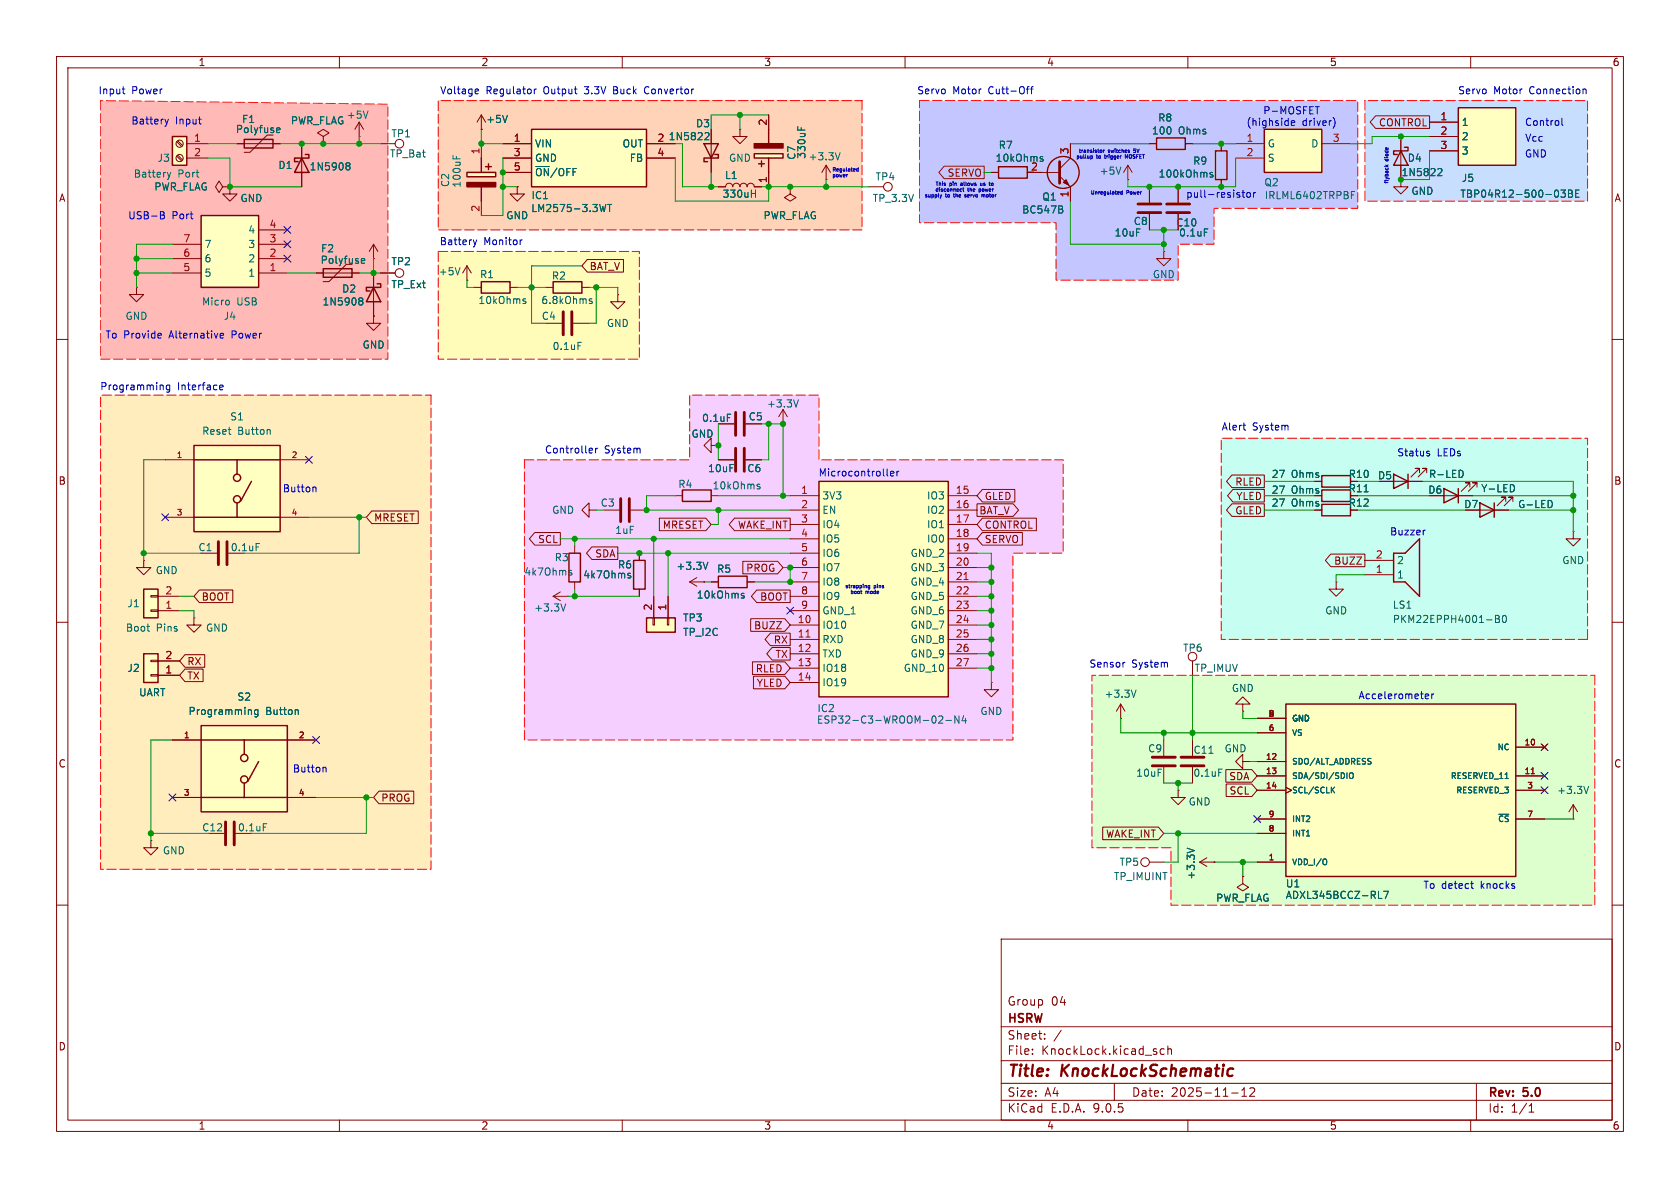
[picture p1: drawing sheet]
<svg xmlns="http://www.w3.org/2000/svg" width="297mm" height="210mm" viewBox="0 0 297 210" stroke-linecap="round" stroke-linejoin="round" font-family="sans-serif">
<g fill="none" stroke="#840000" stroke-width=".18">
<path d="M10 10h277v190h-277zM12 12h273v186h-273zM60 10v2M110 10v2M160 10v2M210 10v2M260 10v2M10 60h2M285 60h2M10 110h2M285 110h2M10 160h2"/>
<path d="M177 166h108v32h-108zM285 160h2M60 198v2M110 198v2M160 198v2M177 194.5h108M177 191.5h108M177 187.5h108M177 181.5h108M182.5 186.3v.1M182.5 185.5v.1M184.7 183.6v.1"/>
<path d="M184.7 182.8v.1M187.6 182.1l-1.3 2M197 191.5v3M205.8 185.5l-.4-.1-.3 .3v.4l.1 .2h.6M206.5 185.5l.2-.1 .3 .1 .1 .9M206.5 184.9v1.5M210 198v2M217.7 193.2h1.2M219.5 193.8h.9M219.5 192.7l.5-.4v1.5M221 192.4l.5-.1 .2 .1 .1 .3-.9 1.1h.9M260 198v2"/>
<path d="M261 191.5v6.5M270.3 196.6h.9M270.3 195.5l.4-.4v1.5"/>
</g>
<path d="M217.5 188.9l.5 .1M217.9 190.1l-.2 .1" fill="none" stroke="#840000" stroke-width=".4"/>
<path d="M17.8 69.9h58.4v83.8h-58.4z" fill="#ffedbe"/>
<path d="M77.5 17.8h74.9v22.8h-74.9z" fill="#ffd3b8"/>
<path d="M92.7 81.3h29.2v-11.4h22.9v11.4h43.2v16.5h-8.9v33h-86.4z" fill="#f4cfff"/>
<path d="M77.5 44.5h35.5v19h-35.5z" fill="#fffbb8"/>
<path d="M241.3 17.8h39.4v17.8h-39.4z" fill="#c8deff"/>
<path d="M162.6 17.8h77.4v19h-25.4v6.4h-6.3v6.3h-21.6v-10.1h-24.1z" fill="#c4c7ff"/>
<path d="M193 119.4h88.9v40.6h-74.9v-10.1h-14z" fill="#dcffcd"/>
<path d="M215.9 77.5h64.8v35.5h-64.8z" fill="#c6fff2"/>
<path d="M17.8 17.8l50.8 .6v45.1h-50.8z" fill="#ffb9b6"/>
<path d="M130 72.9v4.1M131.6 72.9v4.1" fill="none" stroke="#840000" stroke-width=".51"/>
<path d="M125.7 78.7v-1.2l-1.2 1.2 1.2 1.3v-1.3h1.3M127 78.7h.1M127 74.9h2.8M119.4 87.6h1.2M125.7 87.6h1.3" fill="none" stroke="#840000" stroke-width=".18"/>
<path d="M128.6 73.2h.6M133.9 85.9l.5 .3-.1 .2h-.3M133.9 85.6h.4" fill="none" stroke="#006464" stroke-width=".18"/>
<path d="M120.6 86.6h5.1v2h-5.1z" fill="none" stroke="#840000" stroke-width=".25"/>
<path d="M223.5 22.9h10.2v7.6h-10.2z" fill="#ffffc2"/>
<path d="M223.5 22.9h10.2v7.6h-10.2z" fill="none" stroke="#840000" stroke-width=".25"/>
<g fill="none" stroke="#840000" stroke-width=".18">
<path d="M130.8 22.9v1.2h1.3l-1.3 1.3-1.3-1.3h1.3M130.8 22.9h.1M139.7 33v1.3l1 .6-1 .7-1-.7 1-.6M139.7 33h.1M218.4 25.4h5.1M218.4 27.9h5.1M233.7 25.4h5.1M104.1 90.2v-1.3l-1.2 1.3 1.2 1.2v-1.2h1.3M105.4 90.2h.1M106.7 90.2h2.8M111.5 90.2h2.8M127 81.3h2.8"/>
<path d="M131.8 81.3h2.8M97.8 105.4l1.3 .8M97.8 105.4h2.5M99.1 104.6l-1.3 .8M100.3 105.4h.1M208.3 139.7v1.3h1.2l-1.2 1.2-1.3-1.2h1.3M208.3 139.7h.1M210.8 130.8v2.8M210.8 135.6v2.8M219.7 134.6v-1.2l-1.3 1.2 1.3 1.3v-1.3h1.3M221 134.6h.1"/>
</g>
<path d="M238.9 34.5h.4M238.9 33.9h.6M100 106.8l-.4 1.2M213.7 133.2h.8M215.5 136h.6" fill="none" stroke="#006464" stroke-width=".18"/>
<path d="M130 79.2v4.1M131.6 79.2v4.1M109.7 88.1v4.1M111.3 88.1v4.1M208.8 135.4h4.1M208.8 133.9h4.1" fill="none" stroke="#840000" stroke-width=".51"/>
<path d="M133.3 27.2h5.1v.7h-5.1z" fill="#ffffc2"/>
<path d="M133.3 27.2h5.1v.7h-5.1zM134.1 29h1M134.6 28.4v1.1M135.9 22.9v2.5M135.9 27.9v2.6M100.6 97.8h2v5.1h-2z" fill="none" stroke="#840000" stroke-width=".25"/>
<path d="M133.3 25.4h5.1v.8h-5.1z" fill="#840000" stroke="#840000" stroke-width=".25"/>
<g fill="none" stroke="#840000" stroke-width=".18">
<path d="M135.9 20.3v2.6M135.9 30.5v2.5M146 31.8h.1M146 29.2l-.7 1.3M146 29.2l.8 1.3M146 29.2v2.6M138.4 74.9h.1M138.4 72.4l-.7 1.3M138.4 72.4l.8 1.3M138.4 72.4v2.5M101.6 96.5v1.3M101.6 102.9v1.2"/>
<path d="M205.7 130.8v2.8M205.7 135.6v2.8M203.2 152.4h2.5M212.1 152.4h2.5M212.1 152.4l1.3 .8M213.4 151.6l-1.3 .8M214.6 152.4h.1M219.7 154.9v1.3l1 .6-1 .7-1-.7 1-.6M219.7 154.9h.1"/>
<circle cx="202.4" cy="152.4" r=".76"/>
</g>
<path d="M141 22.4v.6M141.6 22.6v.4M148.5 27l-.4 1.3M141.2 70.7l-.5 1.3M100.6 101.2l.5 .2-.1 .2-.3 .1M100.6 100.9h.4M209.9 149.9l1.2 .5" fill="none" stroke="#006464" stroke-width=".18"/>
<path d="M203.7 135.4h4.1M203.7 133.9h4.1" fill="none" stroke="#840000" stroke-width=".51"/>
<path d="M227.3 124.5h40.7v30.4h-40.7z" fill="#ffffc2"/>
<path d="M204.5 24.4h5v2h-5zM214.9 26.7h2v5.1h-2zM227.3 124.5h40.7v30.4h-40.7z" fill="none" stroke="#840000" stroke-width=".25"/>
<g fill="none" stroke="#840000" stroke-width=".18">
<path d="M153.7 33h2.5M203.2 25.4h1.3M208.3 33v2.8M208.3 37.8v2.8M209.5 25.4h1.3M215.9 25.4v1.3M215.9 31.8v1.2M205.7 44.5v1.2h1.3l-1.3 1.3-1.2-1.3h1.2M205.7 44.5h.1M222.2 139.7h5.1M222.2 137.2h5.1M222.2 134.6h5.1"/>
<path d="M222.2 129.5h5.1M222.2 127h5.1M227.3 139.2l1 .5-1 .5M268 139.7h5M268 137.2h5M268 132.1h5M272.7 131.7l.7 .8M273.4 131.7l-.7 .8M222.2 144.8h5.1M222.2 152.4h5.1M222.2 147.3h5.1M268 144.8h5"/>
<path d="M278.1 144.8h.1M278.1 142.2l-.7 1.3M278.1 142.2l.8 1.3M278.1 142.2v2.6"/>
<circle cx="157" cy="33" r=".76"/>
</g>
<path d="M214.4 30.5h-.3l-.2 .1 .1 .2 .4 .2v.3h-.5M212.9 40.5h.6M235.5 139.6l.4 .6M235.9 139.1l-.5 .6M238.7 136.7l.1-.1a.34 .34 0 0 1 .4 .3v.4a.34 .34 0 0 1-.3 .3 .34 .34 0 0 1-.3-.3zM280.9 139l-.5 1.3M234.4 151.9l.1 .3-.1 .6M243.7 158.8h.6M244.6 157.6h.9l-.6 1.2M265 143.9h1.8" fill="none" stroke="#006464" stroke-width=".18"/>
<path d="M270.7 136.8h.6" fill="none" stroke="#a90000" stroke-width=".18"/>
<path d="M206.2 37.6h4.1M206.2 36.1h4.1" fill="none" stroke="#840000" stroke-width=".51"/>
<path d="M25.4 115.6h2.5v5.1h-2.5z" fill="#ffffc2"/>
<path d="M25.4 115.6h2.5v5.1h-2.5z" fill="none" stroke="#840000" stroke-width=".25"/>
<g fill="none" stroke="#840000" stroke-width=".18">
<path d="M26.7 119.3h1.2v.2h-1.2zM26.7 116.7h1.2v.3h-1.2zM27.9 119.4h3.8M27.9 116.8h3.8M210.8 116.8v2.6M219.7 124.5h1.3l-1.3-1.3-1.3 1.3h1.3v1.2M219.7 125.7h.1"/>
<circle cx="210.8" cy="116.1" r=".76"/>
</g>
<path d="M25.4 104.1h2.5v5.1h-2.5z" fill="#ffffc2"/>
<path d="M25.4 104.1h2.5v5.1h-2.5z" fill="none" stroke="#840000" stroke-width=".25"/>
<path d="M26.7 107.8h1.2v.3h-1.2zM26.7 105.3h1.2v.2h-1.2zM27.9 108h3.8M27.9 105.4h3.8" fill="none" stroke="#840000" stroke-width=".18"/>
<path d="M26 110.7h.4M26.3 111.6h.1" fill="none" stroke="#006464" stroke-width=".18"/>
<path d="M35.6 128.3h15.2v15.2h-15.2z" fill="#ffffc2"/>
<g fill="none" stroke="#840000" stroke-width=".25">
<path d="M85.1 49.8h5.1v2h-5.1zM97.8 49.8h5.1v2h-5.1zM35.6 128.3h15.2v15.2h-15.2zM35.6 130.8h15.2M43.2 130.8v2.6M43.2 138.4v2.6M45.7 134.6l-1.9 3.5M35.6 141h15.2"/>
<circle cx="43.2" cy="134" r=".63"/>
<circle cx="43.2" cy="137.8" r=".63"/>
</g>
<g fill="none" stroke="#840000" stroke-width=".18">
<path d="M85.1 22.9h.1M85.1 20.3l-.8 1.3M85.1 20.3l.8 1.3M85.1 20.3v2.6M127 33h1.3a.64 .64 0 0 1 .6-.6 .64 .64 0 0 1 .6 .6 .64 .64 0 0 1 .7-.6 .64 .64 0 0 1 .6 .6 .64 .64 0 0 1 .6-.6 .64 .64 0 0 1 .7 .6 .64 .64 0 0 1 .6-.6 .64 .64 0 0 1 .6 .6h1.3M82.5 49.5h.1M82.5 47l-.7 1.3M82.5 47l.8 1.3M82.5 47v2.5M83.8 50.8h1.3M90.2 50.8h1.2M96.5 50.8h1.3"/>
<path d="M96.5 57.2h2.8M101.3 57.2h2.8M102.9 50.8h1.2M109.2 52.1v1.2h1.3l-1.3 1.3-1.3-1.3h1.3M109.2 52.1h.1M34.3 109.2v1.3h1.3l-1.3 1.3-1.3-1.3h1.3M34.3 109.2h.1M30.5 130.8h5.1M50.8 130.8h5.1M26.7 148.6v1.3h1.2l-1.2 1.2-1.3-1.2h1.3M26.7 148.6h.1M30.5 141h5.1"/>
<path d="M36.8 147.3h2.8M50.8 141h5.1"/>
</g>
<g fill="none" stroke="#006464" stroke-width=".18">
<path d="M89.7 20.4l-.4 1.3M132.8 34.2h.8M133.6 33.6v1.3M81.3 47.3l-.4 1.3M92.5 53.2l.5 .2-.1 .2-.3 .1M92.5 52.9h.4M104.2 53.1l.5 .3-.2 .3-.3-.1M104.7 52.9l-.3-.1-.2 .2M102.2 60.5h.6M44.3 125.5l.1 .1v.7M45.6 125.5v1l-.2 .2h-.3M45.6 125.5h-.4l-.2 .2 .1 .5h.5"/>
<path d="M52.6 125.5l.1 .1v.7M46.5 145.6h.7"/>
</g>
<path d="M99.6 55.1v4.1M101.1 55.1v4.1M39.9 145.3v4.1M41.4 145.3v4.1" fill="none" stroke="#840000" stroke-width=".51"/>
<path d="M94 22.9h20.3v10.1h-20.3z" fill="#ffffc2"/>
<g fill="none" stroke="#840000" stroke-width=".25">
<path d="M53.3 27.9l1.3 2.6h-2.5zM54 27.3h.6v.6h-2.5v.7h.6M94 22.9h20.3v10.1h-20.3zM124.5 25.4h2.5l-1.3 2.5zM126.4 27.3h.6v.6h-2.5v.7h.6M176.5 29.5h5.1v2h-5.1z"/>
<circle cx="188" cy="30.5" r="2.82"/>
</g>
<g fill="none" stroke="#840000" stroke-width=".18">
<path d="M53.3 25.4v7.6M88.9 25.4h5.1M88.9 27.9h5.1M88.9 30.5h5.1M91.4 33v1.3h1.3l-1.3 1.3-1.2-1.3h1.2M91.4 33h.1M114.3 25.4h5.1M114.3 27.9h5.1M125.7 22.9v7.6M175.3 30.5h1.2M181.6 30.5h5.7M187.3 31.1l1.9 1.9v2.6"/>
<path d="M189.2 25.4v2.5l-1.9 1.9M199.4 31.8h.1M199.4 29.2l-.8 1.3M199.4 29.2l.8 1.3M199.4 29.2v2.6M203.2 33v2.8M203.2 37.8v2.8"/>
</g>
<g fill="none" stroke="#006464" stroke-width=".18">
<path d="M61.3 29.3h.1M61.3 28.8h.3l.2 .1 .1 .2-.3 .2M61.4 29.3h.2M61.4 29.3l-.1 .1M61.6 29.3l.3 .3-.1 .3-.2 .1h-.3M107.1 36.1l-.3 1.3-.2-.9M107.4 36.1h.7M107.8 36.1v1.3M124.8 23.4l.4 .1 .2 .3-.8 .9h.8M183.9 28l.5 .3v.2h-.4M183.9 27.7h.5M187.6 37l.3 .2-.1 .3-.1 .2"/>
<path d="M187.7 36.5l.1 .1-.1 .3M198.2 29.5l-.5 1.3"/>
</g>
<path d="M187.3 28.6v3.8M201.2 37.6h4M201.2 36.1h4" fill="none" stroke="#840000" stroke-width=".51"/>
<path d="M188 32.3l.5-.5 .5 1z" fill="#840000" stroke="#840000" stroke-width=".18"/>
<path d="M82.5 30.5h5.1v.7h-5.1z" fill="#ffffc2"/>
<path d="M82.5 30.5h5.1v.7h-5.1zM85.1 27.9v2.6M85.1 33v2.6M85.9 29.5h1M86.4 29v1M57.1 47.5h5.1v1.5h-5.1z" fill="none" stroke="#840000" stroke-width=".25"/>
<path d="M82.5 32.3h5.1v.7h-5.1z" fill="#840000" stroke="#840000" stroke-width=".25"/>
<path d="M85.1 25.4v2.5M85.1 35.6v2.5M55.9 48.3h7.6M62.2 46.7h-1l-3 3.1h-1.1" fill="none" stroke="#840000" stroke-width=".18"/>
<path d="M80.1 27.5v.6M80.7 27.7v.4M63.9 46.4l.2 .2 .3-.1M63.9 45.9l.2-.2h.2l.2 .2v.1l-.6 .1" fill="none" stroke="#006464" stroke-width=".18"/>
<path d="M144.8 85.1h22.8v38.1h-22.8z" fill="#ffffc2"/>
<path d="M144.8 85.1h22.8v38.1h-22.8zM233.7 89.2h5.1v2h-5.1zM233.7 84.1h5.1v2h-5.1zM233.7 86.6h5.1v2h-5.1zM246.4 83.8l2.5 1.3-2.5 1.3zM246.4 97.8h2l2.6-2.5v10.1l-2.6-2.5h-2zM248.9 83.8v2.6M255.3 86.4l2.5 1.2-2.5 1.3zM257.8 86.4v2.5M261.6 88.9l2.6 1.3-2.6 1.2zM264.2 88.9v2.5" fill="none" stroke="#840000" stroke-width=".25"/>
<g fill="none" stroke="#840000" stroke-width=".18">
<path d="M67.3 25.4h2.5M66 45.7h.1M66 43.2l-.7 1.3M66 43.2l.8 1.3M66 43.2v2.5M67.3 48.3h2.5M139.7 87.6h5.1M139.7 90.2h5.1M139.7 92.7h5.1M139.7 95.3h5.1M139.7 97.8h5.1M167.6 87.6h5.1"/>
<path d="M167.6 90.2h5.1M167.6 92.7h5.1M167.6 95.3h5.1M167.6 97.8h5.1M232.4 87.6h1.3M232.4 90.2h1.3M232.4 85.1h1.3M241.3 99.1h5.1M243.8 85.1h7.7M251 83.6v-.8h-.8h.8l-1.6 1.5M252.2 83.6v-.8h-.7h.7l-1.5 1.5M252.7 87.6h7.6"/>
<path d="M259.1 90.2h7.6M259.8 86.1v-.8h-.7h.7l-1.5 1.6M261.1 86.1v-.8h-.8h.8l-1.5 1.6M266.2 88.6v-.7h-.8h.8l-1.5 1.5M267.5 88.6v-.7h-.8h.8l-1.6 1.5M278.1 94v1.3h1.3l-1.3 1.2-1.2-1.2h1.2M278.1 94h.1M139.7 100.3h5.1M139.7 102.9h5.1M139.7 105.4h5.1M139.7 108h5.1M139.7 110.5h5.1"/>
<path d="M139.7 113h5.1M139.7 115.6h5.1M139.7 118.1h5.1M167.6 100.3h5.1M167.6 102.9h5.1M167.6 105.4h5.1M167.6 108h5.1M167.6 110.5h5.1M167.6 113h5.1M167.6 115.6h5.1M167.6 118.1h5.1M236.2 102.9v1.2h1.3l-1.3 1.3-1.3-1.3h1.3"/>
<path d="M236.2 102.9h.1M241.3 101.6h5.1M139.7 120.7h5.1M175.3 120.7v1.2h1.2l-1.2 1.3-1.3-1.3h1.3M175.3 120.7h.1"/>
<circle cx="70.6" cy="25.4" r=".76"/>
<circle cx="70.6" cy="48.3" r=".76"/>
</g>
<path d="M142.5 112.6h.7M170.4 102.5h.7" fill="none" stroke="#a90000" stroke-width=".18"/>
<path d="M241.2 86.9h.7M258.3 83.1a.68 .68 0 0 1 .4 .7 .68 .68 0 0 1-.4 .6M267.5 85.7l.2 .5-.2 .7M274.2 88.5l.2 .5-.2 .7M264.4 108.8h.4l.2 .2-.2 .4 .2 .1 .1 .3-.2 .3h-.5zM264.4 109.4h.4M265.7 108.9l.2-.1a.68 .68 0 0 1 .4 .6 .68 .68 0 0 1-.4 .7l-.2-.2-.1-.3zM166.1 126.6h.5l.1 .3-.8 .9h.8M167.2 127.3h1M169.5 126.6v1.2l-.7-1.2v1.2M170.4 126.5l-.3 .9h.8M170.7 127v.8" fill="none" stroke="#006464" stroke-width=".18"/>
<path d="M35.6 38.1h10.1v12.7h-10.1z" fill="#ffffc2"/>
<path d="M35.6 38.1h10.1v12.7h-10.1zM66 50.8l1.3 2.5h-2.5zM66.7 50.2h.6v.6h-2.5v.6h.6" fill="none" stroke="#840000" stroke-width=".25"/>
<g fill="none" stroke="#840000" stroke-width=".18">
<path d="M39.4 33l-.7-1-.6 1 .6 1 .7-1h1.2M40.6 33h.1M40.6 33v1.3h1.3l-1.3 1.3-1.2-1.3h1.2M57.1 24.1l1.1-.6-1.1-.6-1 .6 1 .6v1.3M57.1 25.4h.1M63.5 24.1h.1M63.5 21.6l-.8 1.3M63.5 21.6l.8 1.3M63.5 21.6v2.5M24.1 50.8v1.3h1.3l-1.3 1.2-1.2-1.2h1.2M24.1 50.8h.1M30.5 48.3h5.1"/>
<path d="M30.5 45.7h5.1M30.5 43.2h5.1M45.7 48.3h5.1M45.7 45.7h5.1M45.7 43.2h5.1M45.7 40.6h5.1M66 55.9v1.3h1.3l-1.3 1.2-1.2-1.2h1.2M66 55.9h.1M66 48.3v7.6"/>
</g>
<path d="M65.1 19.6l-.5 1.3M40.5 53.2v.6M63.5 53.1l.2 .1M63.5 52.7l.4-.1 .2 .2 .1 .2-.3 .2M63.7 53.2h.2M63.7 53.2l-.2 .1M63.9 53.2l.3 .2-.1 .4-.2 .1h-.4" fill="none" stroke="#006464" stroke-width=".18"/>
<path d="M30.5 24.1h2.5v5.1h-2.5z" fill="#ffffc2"/>
<path d="M30.5 24.1h2.5v5.1h-2.5zM43.2 24.6h5.1v1.6h-5.1z" fill="none" stroke="#840000" stroke-width=".25"/>
<g fill="none" stroke="#840000" stroke-width=".18">
<path d="M31.2 27.6l.9 .8M31.2 25.1l.9 .8M31.4 27.4l.9 .9M31.4 24.9l.9 .8M33 27.9h3.8M33 25.4h3.8M41.9 25.4h7.6M48.3 23.9h-1.1l-3 3h-1M35.6 97.8h2.8"/>
<circle cx="31.7" cy="27.9" r=".63"/>
<circle cx="31.7" cy="25.4" r=".63"/>
</g>
<path d="M29.6 30.5l.3 .8M29.9 31.3l-.2 .4M30.2 30.5l-.3 .8M48.9 23.3l.2 .1h.3M48.9 22.8l.2-.2h.2l.2 .2v.1l-.6 .1M45.3 96.1h.6" fill="none" stroke="#006464" stroke-width=".18"/>
<path d="M38.6 95.8v4M40.1 95.8v4" fill="none" stroke="#840000" stroke-width=".51"/>
<path d="M34.3 78.7h15.2v15.3h-15.2z" fill="#ffffc2"/>
<g fill="none" stroke="#840000" stroke-width=".25">
<path d="M34.3 78.7h15.2v15.3h-15.2zM34.3 81.3h15.2M34.3 91.4h15.2M41.9 81.3v2.5M41.9 88.9v2.5M44.4 85.1l-1.9 3.5"/>
<circle cx="41.9" cy="88.3" r=".63"/>
<circle cx="41.9" cy="84.5" r=".63"/>
</g>
<path d="M247.6 31.8v1.2h1.3l-1.3 1.3-1.2-1.3h1.2M29.2 81.3h5.1M29.2 91.4h5.1M49.5 81.3h5.1M49.5 91.4h5.1" fill="none" stroke="#840000" stroke-width=".18"/>
<path d="M47.6 75.9l.2 .2v.7" fill="none" stroke="#006464" stroke-width=".18"/>
<path d="M257.8 19.1h10.2v10.1h-10.2z" fill="#ffffc2"/>
<path d="M257.8 19.1h10.2v10.1h-10.2zM247.6 26.7l1.3 2.5h-2.5zM248.3 26h.6v.7h-2.5v.6h.6M112 99.1h2v5h-2z" fill="none" stroke="#840000" stroke-width=".25"/>
<g fill="none" stroke="#840000" stroke-width=".18">
<path d="M247.6 24.1v7.7M252.7 21.6h5.1M252.7 24.1h5.1M252.7 26.7h5.1M25.4 99.1v1.2h1.3l-1.3 1.3-1.3-1.3h1.3M25.4 99.1h.1M113 97.8v1.3M113 104.1v1.3M121.9 102.9l1.3 .7M121.9 102.9h2.6M123.2 102.1l-1.3 .8M124.5 102.9h.1"/>
<path d="M198.1 127h.1M198.1 124.5l-.7 1.2M198.1 124.5l.8 1.2M198.1 124.5v2.5"/>
</g>
<path d="M254.4 29.8l.4 .1 .1 .3-.8 .9h.8M276 33.6h.7l-.4 .5 .4 .1v.5l-.2 .2-.5-.2M277.3 33.6h.4l.3 .2-.3 .4 .3 .1v.3l-.2 .3h-.5zM277.3 34.2h.4M278.6 34.2h.4M279.2 33.6h-.6v1.3h.6M125.1 99.4l-.4 1.3M111 101.7l.5 .2v.2l-.4 .1M111.2 101.3l-.2 .1M111.3 101.3l.2 .1M200.8 122l-.4 1.3" fill="none" stroke="#006464" stroke-width=".18"/>
<path d="M114.3 109.2h5.1v2.6h-5.1z" fill="#ffffc2"/>
<path d="M114.3 109.2h5.1v2.6h-5.1zM127 101.9h5.1v2h-5.1z" fill="none" stroke="#840000" stroke-width=".25"/>
<g fill="none" stroke="#840000" stroke-width=".18">
<path d="M40.6 33h.1M41.9 25.4h1.3M48.3 25.4h1.2M53.3 25.4v2.5M53.3 30.5v2.5M57.1 25.4h.1M85.1 22.9h.1M88.9 25.4h5.1M88.9 30.5h5.1M88.9 27.9h5.1M91.4 33h.1M114.3 25.4h5.1"/>
<path d="M114.3 27.9h5.1M125.7 22.9v2.5M125.7 27.9v2.6M127 33h1.3M133.3 33h1.3M135.9 20.3v2.6M135.9 30.5v2.5M139.7 33h.1M166.9 29.4h7.1v2.2h-7.1l-.9-1.1zM175.3 30.5h1.2M181.6 30.5h2.5M189.2 25.4v2.5"/>
<path d="M189.2 33v2.6M203.2 25.4h1.3M203.2 33v2.8M203.2 37.8v2.8M208.3 33v2.8M208.3 37.8v2.8M209.5 25.4h1.3M215.9 25.4v1.3M215.9 31.8v1.2M243.2 20.5h9.5v2.2h-9.5l-1-1.1zM247.6 24.1v2.6M247.6 29.2v2.6"/>
<path d="M252.7 21.6h5.1M252.7 24.1h5.1M252.7 26.7h5.1M55.9 48.3h1.2M62.2 48.3h1.3M66 55.9h.1M66 48.3v2.5M66 53.3v2.6M67.3 48.3h2.5M103.8 45.9h6.4v2.2h-6.4l-.9-1.1zM127 78.7h.1M127 74.9h2.8"/>
<path d="M65.7 90.3h8.2v2.3h-8.2l-.9-1.2zM94.5 94.1h4.6v2.3h-4.6l-.9-1.1zM104.6 96.7h4.6v2.2h-4.6l-.9-1.1zM113 97.8v1.3M116.6 91.6h8.2l.9 1.1-.9 1.1h-8.2zM127 81.3h2.8M129.9 91.6h9.8v2.2h-9.8l-1-1.1zM131.3 99.2h6.2l.9 1.1-.9 1.1h-6.2zM131.8 81.3h2.8M172.7 89.1h6.4l1 1.1-1 1.1h-6.4zM173.7 91.6h9.5v2.2h-9.5l-1-1.1zM173.7 86.5h5.7v2.2h-5.7l-1-1.1z"/>
<path d="M173.7 94.1h7v2.3h-7l-1-1.1zM217.8 89.1h5.7v2.2h-5.7l-1-1.1zM217.8 84h5.7v2.2h-5.7l-1-1.1zM218 86.5h5.5v2.2h-5.5l-1-1.1zM232.4 90.2h1.3M232.4 87.6h1.3M232.4 85.1h1.3M235.3 97.9h6v2.3h-6l-1-1.1zM243.8 85.1h2.6M248.9 85.1h2.6M252.7 87.6h2.6M257.8 87.6h2.5"/>
<path d="M259.1 90.2h2.5M264.2 90.2h2.5M27.9 119.4h3.8M27.9 116.8h3.8M32.7 118.3h3.2v2.2h-3.2l-1-1.1zM32.7 115.7h3.5v2.3h-3.5l-1-1.2zM35.2 104.3h6v2.2h-6l-.9-1.1zM113 104.1v1.3M115.4 109.2h.3v1.3h-.3zM115.6 105.4v3.8M118 109.2h.2v1.3h-.2zM118.1 105.4v3.8"/>
<path d="M124.5 102.9h.1M125.7 102.9h1.3M132.1 102.9h1.2M132.7 109.4h6l1 1.1-1 1.1h-6zM133 117h5.7l1 1.1-1 1.1h-5.7zM133.2 119.5h5.5l1 1.2-1 1.1h-5.5zM133.8 104.3h5.9v2.2h-5.9l-1-1.1zM136.2 111.9h3.5v2.2h-3.5l-.9-1.1zM136.5 114.5h3.2v2.2h-3.2l-.9-1.1zM30.5 130.8h5.1M50.8 130.8h5.1M67 139.9h6.1v2.2h-6.1l-1-1.1z"/>
<path d="M216.7 136h4.6l.9 1.2-.9 1.1h-4.6zM216.8 138.6h4.5l.9 1.1-.9 1.1h-4.5zM222.2 139.7h5.1M222.2 137.2h5.1M222.2 134.6h5.1M222.2 129.5h5.1M222.2 127h5.1M227.3 139.2l1 .5-1 .5M268 139.7h5M268 137.2h5M268 132.1h5M272.7 131.7l.7 .8"/>
<path d="M273.4 131.7l-.7 .8M30.5 141h5.1M50.8 141h5.1M194.9 146.2h9.9l.9 1.1-.9 1.1h-9.9zM214.6 152.4h.1M219.7 154.9h.1M222.2 144.8h5.1M222.2 152.4h5.1M222.2 147.3h5.1M268 144.8h5"/>
</g>
<g fill="none" stroke="#006464" stroke-width=".18">
<path d="M48.9 23.3l.2 .1h.3M48.9 22.8l.2-.2h.2l.2 .2v.1l-.6 .1M61.3 29.3h.1M61.3 28.8h.3l.2 .1 .1 .2-.3 .2M61.4 29.3h.2M61.4 29.3l-.1 .1M61.6 29.3l.3 .3-.1 .3-.2 .1h-.3M89.7 20.4l-.4 1.3M107.1 36.1l-.3 1.3-.2-.9M107.4 36.1h.7M107.8 36.1v1.3M124.8 23.4l.4 .1 .2 .3-.8 .9h.8"/>
<path d="M132.8 34.2h.8M133.6 33.6v1.3M141 22.4v.6M141.6 22.6v.4M183.9 28l.5 .3v.2h-.4M183.9 27.7h.5M187.6 37l.3 .2-.1 .3-.1 .2M187.7 36.5l.1 .1-.1 .3M214.4 30.5h-.3l-.2 .1 .1 .2 .4 .2v.3h-.5M254.4 29.8l.4 .1 .1 .3-.8 .9h.8M276 33.6h.7l-.4 .5 .4 .1v.5l-.2 .2-.5-.2M277.3 33.6h.4l.3 .2-.3 .4 .3 .1v.3l-.2 .3h-.5z"/>
<path d="M277.3 34.2h.4M278.6 34.2h.4M279.2 33.6h-.6v1.3h.6M63.5 53.1l.2 .1M63.5 52.7l.4-.1 .2 .2 .1 .2-.3 .2M63.7 53.2h.2M63.7 53.2l-.2 .1M63.9 46.4l.2 .2 .3-.1M63.9 45.9l.2-.2h.2l.2 .2v.1l-.6 .1M63.9 53.2l.3 .2-.1 .4-.2 .1h-.4M212.9 40.5h.6M128.6 73.2h.6"/>
<path d="M125.1 99.4l-.4 1.3M241.2 86.9h.7M258.3 83.1a.68 .68 0 0 1 .4 .7 .68 .68 0 0 1-.4 .6M267.5 85.7l.2 .5-.2 .7M274.2 88.5l.2 .5-.2 .7M111 101.7l.5 .2v.2l-.4 .1M111.2 101.3l-.2 .1M111.3 101.3l.2 .1M131.1 105.3l.5 .2-.1 .2h-.3M131.1 104.9h.4M44.3 125.5l.1 .1v.7M45.6 125.5v1l-.2 .2h-.3"/>
<path d="M45.6 125.5h-.4l-.2 .2 .1 .5h.5M52.6 125.5l.1 .1v.7M235.5 139.6l.4 .6M235.9 139.1l-.5 .6M238.7 136.7l.1-.1a.34 .34 0 0 1 .4 .3v.4a.34 .34 0 0 1-.3 .3 .34 .34 0 0 1-.3-.3zM209.9 149.9l1.2 .5M234.4 151.9l.1 .3-.1 .6M243.7 158.8h.6M244.6 157.6h.9l-.6 1.2M265 143.9h1.8"/>
</g>
<path d="M152.4 17.8v22.8h-74.9v-22.8h74.9M162.6 17.8h77.4v19h-25.4v6.4h-6.3v6.3h-21.6v-10.1h-24.1v-21.6M241.3 17.8v17.8h39.4v-17.8h-39.4M77.5 44.5h35.5v19h-35.5v-19M76.2 69.9v83.8h-58.4v-83.8h58.4M92.7 81.3h29.2v-11.4h22.9v11.4h43.2v16.5h-8.9v33h-86.4v-49.5M280.7 113h-64.8v-35.5h64.8v35.5M281.9 119.4v40.6h-74.9v-10.1h-14v-30.5h88.9" fill="none" stroke="#f00" stroke-width=".18" stroke-dasharray="1.7 .6"/>
<path d="M17.8 17.8v45.7h50.8v-45.1l-50.8-.6" fill="none" stroke="#ff1d1d" stroke-width=".18" stroke-dasharray="1.7 .6"/>
<g fill="none" stroke="#009600" stroke-width=".18">
<path d="M36.8 27.9h3.8v5.1h12.7M36.8 25.4h5.1M49.5 25.4h17.8M63.5 24.1v1.3M85.1 22.9v2.5h3.8M88.9 33h2.5M88.9 27.9v10.2h-3.8M119.4 27.9v7.7h16.5v-2.6M120.6 25.4v7.6h6.4M125.7 30.5v2.5M130.8 20.3v2.6M134.6 33h19.1"/>
<path d="M135.9 20.3h-10.2v2.6M146 31.8v1.2M174 30.5h1.3M189.2 35.6v7.6h16.5M189.2 25.4h14M210.8 25.4h7.6M218.4 27.9v5.1h-19v-1.2M252.7 24.1h-10.1v1.3h-3.8M252.7 26.7v5.1h-5.1M24.1 48.3h6.4M24.1 45.7h6.4M30.5 43.2h-6.4v7.6"/>
<path d="M50.8 48.3h5.1M63.5 48.3h3.8M66 45.7v2.6M82.5 49.5v1.3h1.3M91.4 50.8h5.1M102.9 47h-8.9v10.2h2.5M104.1 50.8h5.1v1.3M105.4 50.8v6.4h-1.3M203.2 40.6h5.1M205.7 40.6v3.9M127 74.9v6.4M134.6 74.9h3.8v12.7"/>
<path d="M135.9 74.9v6.4h-1.3M25.4 97.8h10.2M29.2 81.3h-3.8v17.8M54.6 91.4h10.2M63.5 91.4v6.4h-20.3M99.1 95.3h40.6M101.6 95.3v1.2M105.4 90.2h1.3M109.2 97.8h30.5M115.6 95.3v10.1M118.1 97.8v7.6M119.4 87.6h-5.1v2.6h25.4"/>
<path d="M127 87.6h12.7M127 90.2v2.5h-1.3M172.7 97.8h2.6v22.9M223.5 90.2h8.9M223.5 87.6h8.9M223.5 85.1h8.9M240 90.2h19.1M240 87.6h12.7M240 85.1h3.8M251.5 85.1h26.6v8.9M260.3 87.6h17.8M266.7 90.2h11.4"/>
<path d="M31.7 105.4h2.6M31.7 108h2.6v1.2M100.3 105.4h12.7M101.6 104.1v1.3M124.5 102.9h1.2M138.4 100.3h1.3v2.6h-6.4M172.7 105.4h2.6M172.7 115.6h2.6M172.7 118.1h2.6M172.7 100.3h2.6M172.7 102.9h2.6M172.7 110.5h2.6"/>
<path d="M172.7 113h2.6M172.7 108h2.6M210.8 119.4v11.4M241.3 101.6h-5.1v1.3M30.5 130.8h-3.8v17.8M198.1 127v2.5h24.1M205.7 129.5v1.3M205.7 138.4h5.1M208.3 138.4v1.3M219.7 125.7v1.3h2.5M221 134.6h1.2M26.7 147.3h10.1"/>
<path d="M55.9 141h10.1M64.8 141v6.3h-20.4M205.7 147.3h16.5M208.3 147.3v5.1h-2.6M214.6 152.4h7.6M219.7 152.4v2.5M273 144.8h5.1"/>
</g>
<g fill="none" stroke="#000084" stroke-width=".18">
<path d="M50.2 42.6l1.2 1.2M50.2 40l1.2 1.2M50.2 45.1l1.2 1.2M51.4 42.6l-1.2 1.2M51.4 40l-1.2 1.2M51.4 45.1l-1.2 1.2M28.6 90.8l1.2 1.2M29.8 90.8l-1.2 1.2M54 80.7l1.2 1.2M55.2 80.7l-1.2 1.2M139.1 107.3l1.2 1.3M140.3 107.3l-1.2 1.3"/>
<path d="M55.3 130.2l1.2 1.2M56.5 130.2l-1.2 1.2M272.4 136.6l1.3 1.2M272.4 139.1l1.3 1.2M272.4 131.5l1.3 1.2M273.7 136.6l-1.3 1.2M273.7 139.1l-1.3 1.2M273.7 131.5l-1.3 1.2M29.9 140.4l1.2 1.2M31.1 140.4l-1.2 1.2M221.6 144.2l1.3 1.2M222.9 144.2l-1.3 1.2"/>
</g>
<g fill="none" stroke="#0000c2" stroke-width=".18">
<path d="M21.6 15.7h.5M21.8 16.4l.3 .2M84.2 15.7l.3 .1 .1 .2-.6 .2M84.5 16.5l-.3 .1M94.5 15.7v.9M94.8 15.7l-.3 .3M114.2 15.4l-.3 .5 .3 .6M181.4 15.7h.5M181.9 15.3l-.3 .2M182.2 15.7h.5M182.7 15.3l-.3 .2v1.1M232.5 18.9h.7"/>
<path d="M279.9 15.8h.4l.1 .8M28.4 37.4l.6 .1v.3l-.2 .2M28.4 38h.4M28.8 38l.3 .3-.1 .3-.6 .1M29.2 21.1l.3 .8M29.5 21.9l-.2 .4M29.8 21.1l-.3 .8M35.1 21.1h.5M35.5 21.9h.1M151.7 29.6v.7M151.7 29.9l-.3 .1 .1 .2h.2M166.2 34.4l.1 .4"/>
<path d="M166.3 34.8l-.1 .3M166.5 34.4l-.2 .4M167.1 32.6l.1 .1-.1 .1M167.1 32.4h.1M168.5 34.4h.3M169.9 32.4h.1M169.9 32.6h-.1l.1 .2M170 33.4l-.3 .1 .1 .3h.2M170.2 33.4h.2M170.3 33.2v.5l.1 .1M170.6 34.5l.2 .2M170.6 34.5h.1"/>
<path d="M170.8 34.4l-.2 .1M170.8 34.7l-.2 .1M170.8 34.7h.1M173.1 33.8h.1M173.2 33.4l-.1 .6M173.3 32.4l.1 .4 .2-.1M173.6 32.4v.4M173.8 34.5v.3M174.1 34.5v.3M174.9 32.2v.5M175.3 32.4h.2v.4h-.2zM175.3 32.7v.1"/>
<path d="M192.8 27.6v.6M192.8 27.6h.3v.3M192.8 27.9h.3M193.1 27.9h.1M194.5 26.6l.3 .1v.2h-.3M195.1 26.5v.5M195.2 27.6h.3M195.3 26.5l-.2 .2M195.3 27.3l.1 .7M197.7 33.9l.2 .2h-.3M197.8 34.3h-.1M198.4 33.9l-.3 .1 .1 .3h.2"/>
<path d="M198.4 33.7v.6M198.9 28v-.7l.3 .5 .2-.5v.7M199.6 26.7l.1 .1-.1 .2M199.6 26.5l.1 .1M200.4 26.9h.1M200.5 26.9l.2 .1M200.5 26.6h-.1M200.7 26.6h-.2M200.8 26.3h-.3l-.1 .3M219.6 34h.4M219.7 33.6v1.1l.3 .2M220.5 34.1l.3-.1 .3 .3v.3l-.3 .3-.3-.1-.1-.2z"/>
<path d="M221.6 34v.9M222 34l-.4 .3M228.3 21.8l.6-.2-.1-.2-.3-.1-.2 .2v.6h.5M235.7 20.7a1.46 1.46 0 0 1 0 2M244.8 29.4h.6M245 29.2l.2 .2M245.4 29.2l-.2 .2M276.1 20.9v1.1l.2 .2M28.3 58.9l.2 .3-.6 .1M28.5 59.7l-.2 .1M38.9 59.6l.2 .2 .4-.1M38.9 59.1l.2-.2h.2l.2 .2v.1l-.6 .1"/>
<path d="M83.7 42.4l.3 .9M84 43.3l-.2 .3M84.3 42.4l-.3 .9M92.3 42.4l-.3 .1M28.7 68.1l.2 .1v.7M30 68.1v1l-.2 .2h-.3M30 68.1h-.4l-.2 .2 .1 .5h.5M38.8 68.5l.6-.1v-.3h-.4l-.2 .1 .1 .6h.5M104.3 79.2l.4 .1 .1 .2-.7 .2M105.3 79.2v.9M105.7 79.2l-.4 .3M219.7 75.2h.5"/>
<path d="M220.1 76h.1M252.4 79.7l.3 .1M55.5 86.1l.4 .2v.6M104.7 80l-.4 .1M156.8 84l.2 .1M157.4 83.7l.6-.1v-.2l-.4-.1-.2 .2 .1 .6h.5M158.6 83.3v.8M158.9 83.3l-.3 .2M252 93.7l-.3 .1M252.4 80.2h.3l.1 .2-.2 .2h-.3M152.2 104.3v.6h.2M153.8 103.9h-.3v-.4h.3v.5l-.3 .1"/>
<path d="M198.9 117.1h-.3M57.3 135.6l.3 .2v.7M252 123.5h.5M252 122.7h.4l.2 .3-.6 .1M253.1 122.7v.8M253.5 122.7l-.4 .2M260 156.2h.5M260.2 156.9l.3 .1"/>
</g>
<path d="M270.7 136.8h.6" fill="none" stroke="#a90000" stroke-width=".18"/>
<g fill="#009600" stroke="#009600" stroke-width=".18">
<circle cx="208.3" cy="33" r=".46"/>
<circle cx="203.2" cy="33" r=".46"/>
<circle cx="205.7" cy="43.2" r=".46"/>
<circle cx="205.7" cy="40.6" r=".46"/>
<circle cx="175.3" cy="105.4" r=".46"/>
<circle cx="175.3" cy="102.9" r=".46"/>
<circle cx="175.3" cy="108" r=".46"/>
<circle cx="175.3" cy="115.6" r=".46"/>
<circle cx="175.3" cy="100.3" r=".46"/>
<circle cx="175.3" cy="110.5" r=".46"/>
<circle cx="175.3" cy="113" r=".46"/>
<circle cx="175.3" cy="118.1" r=".46"/>
<circle cx="205.7" cy="129.5" r=".46"/>
<circle cx="139.7" cy="100.3" r=".46"/>
<circle cx="139.7" cy="102.9" r=".46"/>
<circle cx="135.9" cy="74.9" r=".46"/>
<circle cx="138.4" cy="74.9" r=".46"/>
<circle cx="138.4" cy="87.6" r=".46"/>
<circle cx="278.1" cy="87.6" r=".46"/>
<circle cx="278.1" cy="90.2" r=".46"/>
<circle cx="215.9" cy="33" r=".46"/>
<circle cx="247.6" cy="31.8" r=".46"/>
<circle cx="247.6" cy="24.1" r=".46"/>
<circle cx="215.9" cy="25.4" r=".46"/>
<circle cx="208.3" cy="138.4" r=".46"/>
<circle cx="210.8" cy="129.5" r=".46"/>
<circle cx="208.3" cy="147.3" r=".46"/>
<circle cx="219.7" cy="152.4" r=".46"/>
<circle cx="85.1" cy="25.4" r=".46"/>
<circle cx="105.4" cy="50.8" r=".46"/>
<circle cx="125.7" cy="33" r=".46"/>
<circle cx="94" cy="50.8" r=".46"/>
<circle cx="88.9" cy="30.5" r=".46"/>
<circle cx="88.9" cy="33" r=".46"/>
<circle cx="40.6" cy="33" r=".46"/>
<circle cx="53.3" cy="25.4" r=".46"/>
<circle cx="57.1" cy="25.4" r=".46"/>
<circle cx="63.5" cy="25.4" r=".46"/>
<circle cx="66" cy="48.3" r=".46"/>
<circle cx="24.1" cy="48.3" r=".46"/>
<circle cx="24.1" cy="45.7" r=".46"/>
<circle cx="25.4" cy="97.8" r=".46"/>
<circle cx="63.5" cy="91.4" r=".46"/>
<circle cx="139.7" cy="33" r=".46"/>
<circle cx="130.8" cy="20.3" r=".46"/>
<circle cx="135.9" cy="33" r=".46"/>
<circle cx="146" cy="33" r=".46"/>
<circle cx="127" cy="78.7" r=".46"/>
<circle cx="127" cy="90.2" r=".46"/>
<circle cx="118.1" cy="97.8" r=".46"/>
<circle cx="113" cy="97.8" r=".46"/>
<circle cx="115.6" cy="95.3" r=".46"/>
<circle cx="101.6" cy="95.3" r=".46"/>
<circle cx="114.3" cy="90.2" r=".46"/>
<circle cx="101.6" cy="105.4" r=".46"/>
<circle cx="26.7" cy="147.3" r=".46"/>
<circle cx="64.8" cy="141" r=".46"/>
</g>
<g font-size="2.8" fill="#840000">
<text x="178" y="190.9">Title:</text>
<text x="187.7" y="190.9">KnockLockSchematic</text>
</g>
<g font-size="2.1" fill="#840000">
<text x="178" y="178">Group</text>
<text x="185.8" y="178">04</text>
<text x="178" y="184">Sheet:</text>
<text x="178" y="181.2">HSRW</text>
<text x="178" y="186.7">File:</text>
<text x="184.1" y="186.7">KnockLock.kicad_sch</text>
<text x="178" y="196.9">KiCad</text>
<text x="178" y="194.1">Size:</text>
<text x="184.7" y="194.1">A4</text>
<text x="185.7" y="196.9">E.D.A.</text>
<text x="193.3" y="196.9">9.0.5</text>
<text x="200" y="194.1">Date:</text>
<text x="207" y="194.1">2025-11-12</text>
<text x="263" y="194.3">Rev:</text>
<text x="263" y="196.9">Id:</text>
<text x="267.1" y="196.9">1/1</text>
<text x="269.4" y="194.3">5.0</text>
</g>
<g font-size="1.8" fill="#840000">
<text x="35" y="11.9">1</text>
<text x="85" y="11.9">2</text>
<text x="135" y="11.9">3</text>
<text x="185" y="11.9">4</text>
<text x="235" y="11.9">5</text>
<text x="285" y="11.9">6</text>
<text x="243.7" y="22.5">CONTROL</text>
<text x="10.3" y="35.9">A</text>
<text x="167.4" y="31.4">SERVO</text>
<text x="285.3" y="35.9">A</text>
<text x="104.1" y="47.9">BAT_V</text>
<text x="132.3" y="74.5">C5</text>
<text x="10.3" y="85.9">B</text>
<text x="174" y="88.6">GLED</text>
<text x="218.3" y="86">RLED</text>
<text x="218.5" y="88.6">YLED</text>
<text x="238.3" y="89.8">R12</text>
<text x="238.3" y="84.7">R10</text>
<text x="238.3" y="87.2">R11</text>
<text x="285.3" y="85.9">B</text>
<text x="66" y="92.4">MRESET</text>
<text x="117.1" y="93.7">MRESET</text>
<text x="130.3" y="93.7">WAKE_INT</text>
<text x="173" y="91.1">BAT_V</text>
<text x="174" y="93.7">CONTROL</text>
<text x="218.3" y="91.1">GLED</text>
<text x="95" y="96.2">SCL</text>
<text x="105.1" y="98.7">SDA</text>
<text x="131.8" y="101.3">PROG</text>
<text x="174" y="96.2">SERVO</text>
<text x="235.8" y="100">BUZZ</text>
<text x="35.6" y="106.4">BOOT</text>
<text x="134.3" y="106.4">BOOT</text>
<text x="133.2" y="111.4">BUZZ</text>
<text x="136.7" y="114">RX</text>
<text x="33" y="117.8">RX</text>
<text x="133.5" y="119.1">RLED</text>
<text x="137" y="116.5">TX</text>
<text x="33" y="120.3">TX</text>
<text x="133.7" y="121.6">YLED</text>
<text x="10.3" y="135.9">C</text>
<text x="285.3" y="135.9">C</text>
<text x="67.3" y="141.9">PROG</text>
<text x="217.2" y="138.1">SDA</text>
<text x="217.3" y="140.7">SCL</text>
<text x="195.4" y="148.3">WAKE_INT</text>
<text x="10.3" y="185.9">D</text>
<text x="285.3" y="185.9">D</text>
<text x="35" y="199.9">1</text>
<text x="85" y="199.9">2</text>
<text x="135" y="199.9">3</text>
<text x="185" y="199.9">4</text>
<text x="235" y="199.9">5</text>
<text x="285" y="199.9">6</text>
</g>
<g font-size="1.8" fill="#0000c2">
<text x="17.3" y="16.9">Input</text>
<text x="23.3" y="16.9">Power</text>
<text x="77.7" y="16.9">Voltage</text>
<text x="85.9" y="16.9">Regulator</text>
<text x="96.2" y="16.9">Output</text>
<text x="103.6" y="16.9">3.3V</text>
<text x="108.9" y="16.9">Buck</text>
<text x="114.6" y="16.9">Convertor</text>
<text x="162.1" y="16.9">Servo</text>
<text x="168.4" y="16.9">Motor</text>
<text x="174.9" y="16.9">Cutt-Off</text>
<text x="257.7" y="16.9">Servo</text>
<text x="264.1" y="16.9">Motor</text>
<text x="270.5" y="16.9">Connection</text>
<text x="23.1" y="22.2">Battery</text>
<text x="31" y="22.2">Input</text>
<text x="220.3" y="22.5">(highside</text>
<text x="223.2" y="20.4">P-MOSFET</text>
<text x="230.2" y="22.5">driver)</text>
<text x="269.5" y="22.5">Control</text>
<text x="269.5" y="28">GND</text>
<text x="269.5" y="25.3">Vcc</text>
<text x="209.6" y="35.2">pull-resistor</text>
<text x="22.6" y="39">USB-B</text>
<text x="30.4" y="39">Port</text>
<text x="77.6" y="43.5">Battery</text>
<text x="85.5" y="43.5">Monitor</text>
<text x="18.6" y="60">To Provide</text>
<text x="30" y="60">Alternative</text>
<text x="41.2" y="60">Power</text>
<text x="17.6" y="69.2">Programming</text>
<text x="31.4" y="69.2">Interface</text>
<text x="215.9" y="76.3">Alert</text>
<text x="221.4" y="76.3">System</text>
<text x="96.2" y="80.4">Controller</text>
<text x="106.8" y="80.4">System</text>
<text x="246.9" y="80.9">Status</text>
<text x="254.1" y="80.9">LEDs</text>
<text x="49.9" y="87.2">Button</text>
<text x="144.6" y="84.4">Microcontroller</text>
<text x="245.6" y="94.8">Buzzer</text>
<text x="192.5" y="118.2">Sensor</text>
<text x="200.1" y="118.2">System</text>
<text x="240.1" y="123.8">Accelerometer</text>
<text x="51.7" y="136.8">Button</text>
<text x="251.5" y="157.3">To detect</text>
<text x="261.9" y="157.3">knocks</text>
</g>
<g font-size="1.8" fill="#006464">
<text x="41.6" y="23.7">Polyfuse</text>
<text x="42.7" y="21.9">F1</text>
<text x="51.3" y="22.2">PWR_FLAG</text>
<text x="61.2" y="21.2">+5V</text>
<text x="85.8" y="21.9">+5V</text>
<text x="122.9" y="22.7">D3</text>
<text x="203.5" y="24">100</text>
<text x="204.7" y="21.7">R8</text>
<text x="208.3" y="24">Ohms</text>
<text x="258.3" y="22.5">1</text>
<text x="27.8" y="28.8">J3</text>
<text x="68.8" y="28">TP_Bat</text>
<text x="69.1" y="24.5">TP1</text>
<text x="94.5" y="26.3">VIN</text>
<text x="94.5" y="28.8">GND</text>
<text x="110" y="26.3">OUT</text>
<text x="111.2" y="28.8">FB</text>
<text x="118.1" y="25">1N5822</text>
<text x="128.8" y="28.8">GND</text>
<text x="140.8" y="28.3" transform="rotate(-90 140.8 28.3)">C7</text>
<text x="142.6" y="28.2" transform="rotate(-90 142.6 28.2)">330uF</text>
<text x="142.9" y="28.5">+3.3V</text>
<text x="175.9" y="28.8">10kOhms</text>
<text x="176.5" y="26.5">R7</text>
<text x="210.8" y="29.3">R9</text>
<text x="224" y="26.3">G</text>
<text x="224" y="28.8">S</text>
<text x="231.7" y="26.3">D</text>
<text x="248.8" y="28.8">D4</text>
<text x="258.3" y="25">2</text>
<text x="258.3" y="27.5">3</text>
<text x="23.6" y="31.6">Battery</text>
<text x="27.2" y="33.9">PWR_FLAG</text>
<text x="31.4" y="31.6">Port</text>
<text x="42.4" y="35.9">GND</text>
<text x="49.1" y="30.1">D1</text>
<text x="54.6" y="30.3">1N5908</text>
<text x="79.6" y="33.2" transform="rotate(-90 79.6 33.2)">C2</text>
<text x="81.6" y="33.3" transform="rotate(-90 81.6 33.3)">100uF</text>
<text x="93.9" y="35.4">IC1</text>
<text x="94.5" y="31.3">~{ON}/OFF</text>
<text x="127.7" y="35.2">330uH</text>
<text x="128.1" y="31.9">L1</text>
<text x="154.2" y="35.9">TP_3.3V</text>
<text x="154.7" y="32.1">TP4</text>
<text x="184.2" y="35.7">Q1</text>
<text x="194.3" y="31.1">+5V</text>
<text x="204.7" y="31.6">100kOhms</text>
<text x="223.4" y="33.1">Q2</text>
<text x="223.5" y="35.4">IRLML6402TRPBF</text>
<text x="247.7" y="31.3">1N5822</text>
<text x="249.4" y="34.6">GND</text>
<text x="258.1" y="35.2">TBP04R12-500-03BE</text>
<text x="258.3" y="32.4">J5</text>
<text x="43.8" y="41.5">4</text>
<text x="89.4" y="39">GND</text>
<text x="93.8" y="37.7">LM2575-3.3WT</text>
<text x="134.9" y="39">PWR_FLAG</text>
<text x="180.6" y="37.9">BC547B</text>
<text x="200.3" y="40">C8</text>
<text x="207.9" y="40.2">C10</text>
<text x="36.1" y="46.6">6</text>
<text x="36.1" y="44">7</text>
<text x="43.8" y="46.6">2</text>
<text x="43.8" y="44">3</text>
<text x="56.6" y="46.8">Polyfuse</text>
<text x="56.7" y="44.8">F2</text>
<text x="69.1" y="47.1">TP2</text>
<text x="197" y="42">10uF</text>
<text x="208.3" y="42">0.1uF</text>
<text x="36.1" y="49.1">5</text>
<text x="43.8" y="49.1">1</text>
<text x="60.4" y="51.9">D2</text>
<text x="69.1" y="51.2">TP_Ext</text>
<text x="77.5" y="48.9">+5V</text>
<text x="84.5" y="53.9">10kOhms</text>
<text x="84.8" y="49.4">R1</text>
<text x="95.6" y="53.9">6.8kOhms</text>
<text x="97.5" y="49.6">R2</text>
<text x="203.7" y="49.4">GND</text>
<text x="22.1" y="56.7">GND</text>
<text x="35.6" y="54.2">Micro</text>
<text x="39.4" y="56.7">J4</text>
<text x="41.9" y="54.2">USB</text>
<text x="56.9" y="54.2">1N5908</text>
<text x="95.7" y="56.7">C4</text>
<text x="107.2" y="58">GND</text>
<text x="64" y="61.8">GND</text>
<text x="97.6" y="62.1">0.1uF</text>
<text x="35.6" y="77.1">Reset</text>
<text x="40.6" y="74.5">S1</text>
<text x="42" y="77.1">Button</text>
<text x="122.2" y="77.6">GND</text>
<text x="124" y="74.8">0.1uF</text>
<text x="135.5" y="72.2">+3.3V</text>
<text x="125.1" y="83.7">10uF</text>
<text x="132" y="83.7">C6</text>
<text x="106.1" y="89.8">C3</text>
<text x="119.8" y="86.5">R4</text>
<text x="125.9" y="86.7">10kOhms</text>
<text x="145.3" y="88.5">3V3</text>
<text x="163.8" y="88.5">IO3</text>
<text x="224.7" y="89.8">27</text>
<text x="224.7" y="84.7">27</text>
<text x="224.7" y="87.5">27</text>
<text x="228.3" y="89.8">Ohms</text>
<text x="228.3" y="84.7">Ohms</text>
<text x="228.3" y="87.5">Ohms</text>
<text x="243.5" y="84.9">D5</text>
<text x="252.4" y="87.5">D6</text>
<text x="252.5" y="84.7">R-LED</text>
<text x="261.8" y="87.2">Y-LED</text>
<text x="97.5" y="91">GND</text>
<text x="108.7" y="94.6">1uF</text>
<text x="145.3" y="91">EN</text>
<text x="145.3" y="93.6">IO4</text>
<text x="163.8" y="91">IO2</text>
<text x="163.8" y="93.6">IO1</text>
<text x="258.8" y="90">D7</text>
<text x="268.3" y="90">G-LED</text>
<text x="27.4" y="101.7">GND</text>
<text x="35" y="97.6">C1</text>
<text x="40.7" y="97.6">0.1uF</text>
<text x="92.6" y="102">4k7Ohms</text>
<text x="98" y="99.4">R3</text>
<text x="109.1" y="100.7">R6</text>
<text x="119.5" y="100.9">+3.3V</text>
<text x="126.7" y="101.4">R5</text>
<text x="145.3" y="96.1">IO5</text>
<text x="145.3" y="98.7">IO6</text>
<text x="145.3" y="101.2">IO7</text>
<text x="160.9" y="98.7">GND_2</text>
<text x="160.9" y="101.2">GND_3</text>
<text x="163.8" y="96.1">IO0</text>
<text x="246.9" y="99.9">2</text>
<text x="276.1" y="99.9">GND</text>
<text x="22.4" y="107.5">J1</text>
<text x="103" y="102.5">4k7Ohms</text>
<text x="123.1" y="106">10kOhms</text>
<text x="145.3" y="103.7">IO8</text>
<text x="145.3" y="106.3">IO9</text>
<text x="160.9" y="103.7">GND_4</text>
<text x="160.9" y="106.3">GND_5</text>
<text x="246.1" y="107.8">LS1</text>
<text x="246.9" y="102.5">1</text>
<text x="22.2" y="111.9">Boot</text>
<text x="27.6" y="111.9">Pins</text>
<text x="36.3" y="111.9">GND</text>
<text x="94.3" y="108.3">+3.3V</text>
<text x="120.7" y="110.1">TP3</text>
<text x="120.7" y="112.6">TP_I2C</text>
<text x="145.3" y="108.8">GND_1</text>
<text x="145.3" y="111.4">IO10</text>
<text x="145.3" y="113.9">RXD</text>
<text x="160.9" y="108.8">GND_6</text>
<text x="160.9" y="111.4">GND_7</text>
<text x="160.9" y="113.9">GND_8</text>
<text x="234.2" y="108.8">GND</text>
<text x="246.1" y="110.3">PKM22EPPH4001-B0</text>
<text x="22.4" y="119">J2</text>
<text x="145.3" y="116.4">TXD</text>
<text x="145.3" y="119">IO18</text>
<text x="159.7" y="119">GND_10</text>
<text x="160.9" y="116.4">GND_9</text>
<text x="209.1" y="115.4">TP6</text>
<text x="211.1" y="119">TP_IMUV</text>
<text x="24.5" y="123.3">UART</text>
<text x="41.9" y="124.1">S2</text>
<text x="145.3" y="121.5">IO19</text>
<text x="195.2" y="123.5">+3.3V</text>
<text x="217.7" y="122.5">GND</text>
<text x="33.2" y="126.6">Programming</text>
<text x="47" y="126.6">Button</text>
<text x="144.3" y="128.1">ESP32-C3-WROOM-02-N4</text>
<text x="144.4" y="126.1">IC2</text>
<text x="173.2" y="126.6">GND</text>
<text x="200.8" y="137.5">10uF</text>
<text x="202.9" y="133.2">C9</text>
<text x="210.9" y="137.5">0.1uF</text>
<text x="210.9" y="133.5">C11</text>
<text x="216.4" y="133.2">GND</text>
<text x="210" y="142.6">GND</text>
<text x="275.2" y="140.6">+3.3V</text>
<text x="35.6" y="147.2">C12</text>
<text x="42" y="147.2">0.1uF</text>
<text x="28.7" y="151.2">GND</text>
<text x="196.8" y="155.8">TP_IMUINT</text>
<text x="197.8" y="153.3">TP5</text>
<text x="211.4" y="155.6" transform="rotate(-90 211.4 155.6)">+3.3V</text>
<text x="214.9" y="159.6">PWR_FLAG</text>
<text x="227.2" y="159.1">ADXL345BCCZ-RL7</text>
<text x="227.2" y="157.1">U1</text>
</g>
<g font-size="1.8" fill="#a90000">
<text x="135.6" y="22.3" transform="rotate(-90 135.6 22.3)">2</text>
<text x="254.6" y="21.3">1</text>
<text x="254.6" y="23.9">2</text>
<text x="34.2" y="27.7">2</text>
<text x="34.2" y="25.1">1</text>
<text x="84.8" y="27.4" transform="rotate(-90 84.8 27.4)">1</text>
<text x="90.7" y="25.1">1</text>
<text x="90.7" y="27.7">3</text>
<text x="116.1" y="25.1">2</text>
<text x="116.1" y="27.7">4</text>
<text x="189" y="27.4" transform="rotate(-90 189 27.4)">3</text>
<text x="220.3" y="25.1">1</text>
<text x="220.3" y="27.7">2</text>
<text x="235.5" y="25.1">3</text>
<text x="254.6" y="26.4">3</text>
<text x="90.7" y="30.2">5</text>
<text x="135.6" y="32.5" transform="rotate(-90 135.6 32.5)">1</text>
<text x="182.2" y="30.2">2</text>
<text x="189" y="35" transform="rotate(-90 189 35)">1</text>
<text x="47.6" y="40.4">4</text>
<text x="84.8" y="37.5" transform="rotate(-90 84.8 37.5)">2</text>
<text x="32.3" y="45.5">6</text>
<text x="32.3" y="42.9">7</text>
<text x="47.6" y="45.5">2</text>
<text x="47.6" y="42.9">3</text>
<text x="32.3" y="48">5</text>
<text x="47.6" y="48">1</text>
<text x="141.5" y="87.4">1</text>
<text x="141.5" y="89.9">2</text>
<text x="168.9" y="87.4">15</text>
<text x="168.9" y="89.9">16</text>
<text x="141.5" y="92.5">3</text>
<text x="141.5" y="95">4</text>
<text x="168.9" y="92.5">17</text>
<text x="168.9" y="95">18</text>
<text x="141.5" y="97.5">5</text>
<text x="141.5" y="100.1">6</text>
<text x="168.9" y="97.5">19</text>
<text x="168.9" y="100.1">20</text>
<text x="243.1" y="98.8">2</text>
<text x="243.1" y="101.3">1</text>
<text x="29.1" y="107.7">1</text>
<text x="29.1" y="105.2">2</text>
<text x="141.5" y="102.6">7</text>
<text x="141.5" y="105.2">8</text>
<text x="141.5" y="107.7">9</text>
<text x="168.9" y="102.6">21</text>
<text x="168.9" y="105.2">22</text>
<text x="168.9" y="107.7">23</text>
<text x="115.3" y="108" transform="rotate(-90 115.3 108)">2</text>
<text x="117.9" y="108" transform="rotate(-90 117.9 108)">1</text>
<text x="140.9" y="110.2">10</text>
<text x="140.9" y="112.8">11</text>
<text x="168.9" y="110.2">24</text>
<text x="168.9" y="112.8">25</text>
<text x="29.1" y="119.1">1</text>
<text x="29.1" y="116.6">2</text>
<text x="140.9" y="115.3">12</text>
<text x="140.9" y="117.9">13</text>
<text x="168.9" y="115.3">26</text>
<text x="168.9" y="117.9">27</text>
<text x="140.9" y="120.4">14</text>
</g>
<g font-size="1.4" fill="#a90000">
<text x="31.1" y="81">1</text>
<text x="51.5" y="81">2</text>
<text x="31.1" y="91.2">3</text>
<text x="51.5" y="91.2">4</text>
<text x="32.4" y="130.6">1</text>
<text x="52.7" y="130.6">2</text>
<text x="224.2" y="129.3">6</text>
<text x="224.2" y="126.7">2</text>
<text x="269.4" y="131.8">10</text>
<text x="223.7" y="136.9">13</text>
<text x="223.7" y="134.4">12</text>
<text x="269.4" y="136.9">11</text>
<text x="32.4" y="140.7">3</text>
<text x="52.7" y="140.7">4</text>
<text x="223.7" y="139.4">14</text>
<text x="269.9" y="139.4">3</text>
<text x="224.2" y="147.1">8</text>
<text x="224.2" y="144.5">9</text>
<text x="269.9" y="144.5">7</text>
<text x="224.2" y="152.1">1</text>
</g>
<g font-size="1.4" fill="#006464">
<text x="228.3" y="130.3">VS</text>
<text x="228.3" y="127.7">GND</text>
<text x="228.3" y="137.9">SDA/SDI/SDIO</text>
<text x="228.3" y="135.4">SDO/ALT_ADDRESS</text>
<text x="256.3" y="137.9">RESERVED_11</text>
<text x="264.6" y="132.8">NC</text>
<text x="228.3" y="140.4">SCL/SCLK</text>
<text x="257.3" y="140.4">RESERVED_3</text>
<text x="228.3" y="148.1">INT1</text>
<text x="228.3" y="145.5">INT2</text>
<text x="264.7" y="145.5">~{CS}</text>
<text x="228.3" y="153.1">VDD_I/O</text>
</g>
<g font-size=".9" fill="#0000c2">
<text x="190.1" y="28.2">pullup</text>
<text x="190.6" y="27.2">transistor</text>
<text x="193.9" y="28.2">to</text>
<text x="195.7" y="28.2">trigger</text>
<text x="196" y="27.2">switches</text>
<text x="199.6" y="28.2">MOSFET</text>
<text x="200.8" y="27.2">5V</text>
<text x="245.7" y="28.4" transform="rotate(-90 245.7 28.4)">diode</text>
<text x="147.1" y="30.5">Regulated</text>
<text x="147.1" y="31.5">power</text>
<text x="163.3" y="35.1">supply</text>
<text x="165.2" y="34.1">disconnect</text>
<text x="165.2" y="33.1">This</text>
<text x="167.1" y="35.1">to</text>
<text x="167.9" y="33.1">pin</text>
<text x="168.9" y="35.1">the</text>
<text x="170.1" y="33.1">allows</text>
<text x="171.1" y="34.1">the</text>
<text x="171.2" y="35.1">servo</text>
<text x="173.4" y="34.1">power</text>
<text x="173.9" y="33.1">us</text>
<text x="174.5" y="35.1">motor</text>
<text x="192.7" y="34.6">Unregulated</text>
<text x="199.2" y="34.6">Power</text>
<text x="245.7" y="32.6" transform="rotate(-90 245.7 32.6)">flyback</text>
<text x="149.3" y="104.2">strapping</text>
<text x="150.2" y="105.2">boot</text>
<text x="153.1" y="105.2">mode</text>
<text x="154.6" y="104.2">pins</text>
</g>
</svg>
